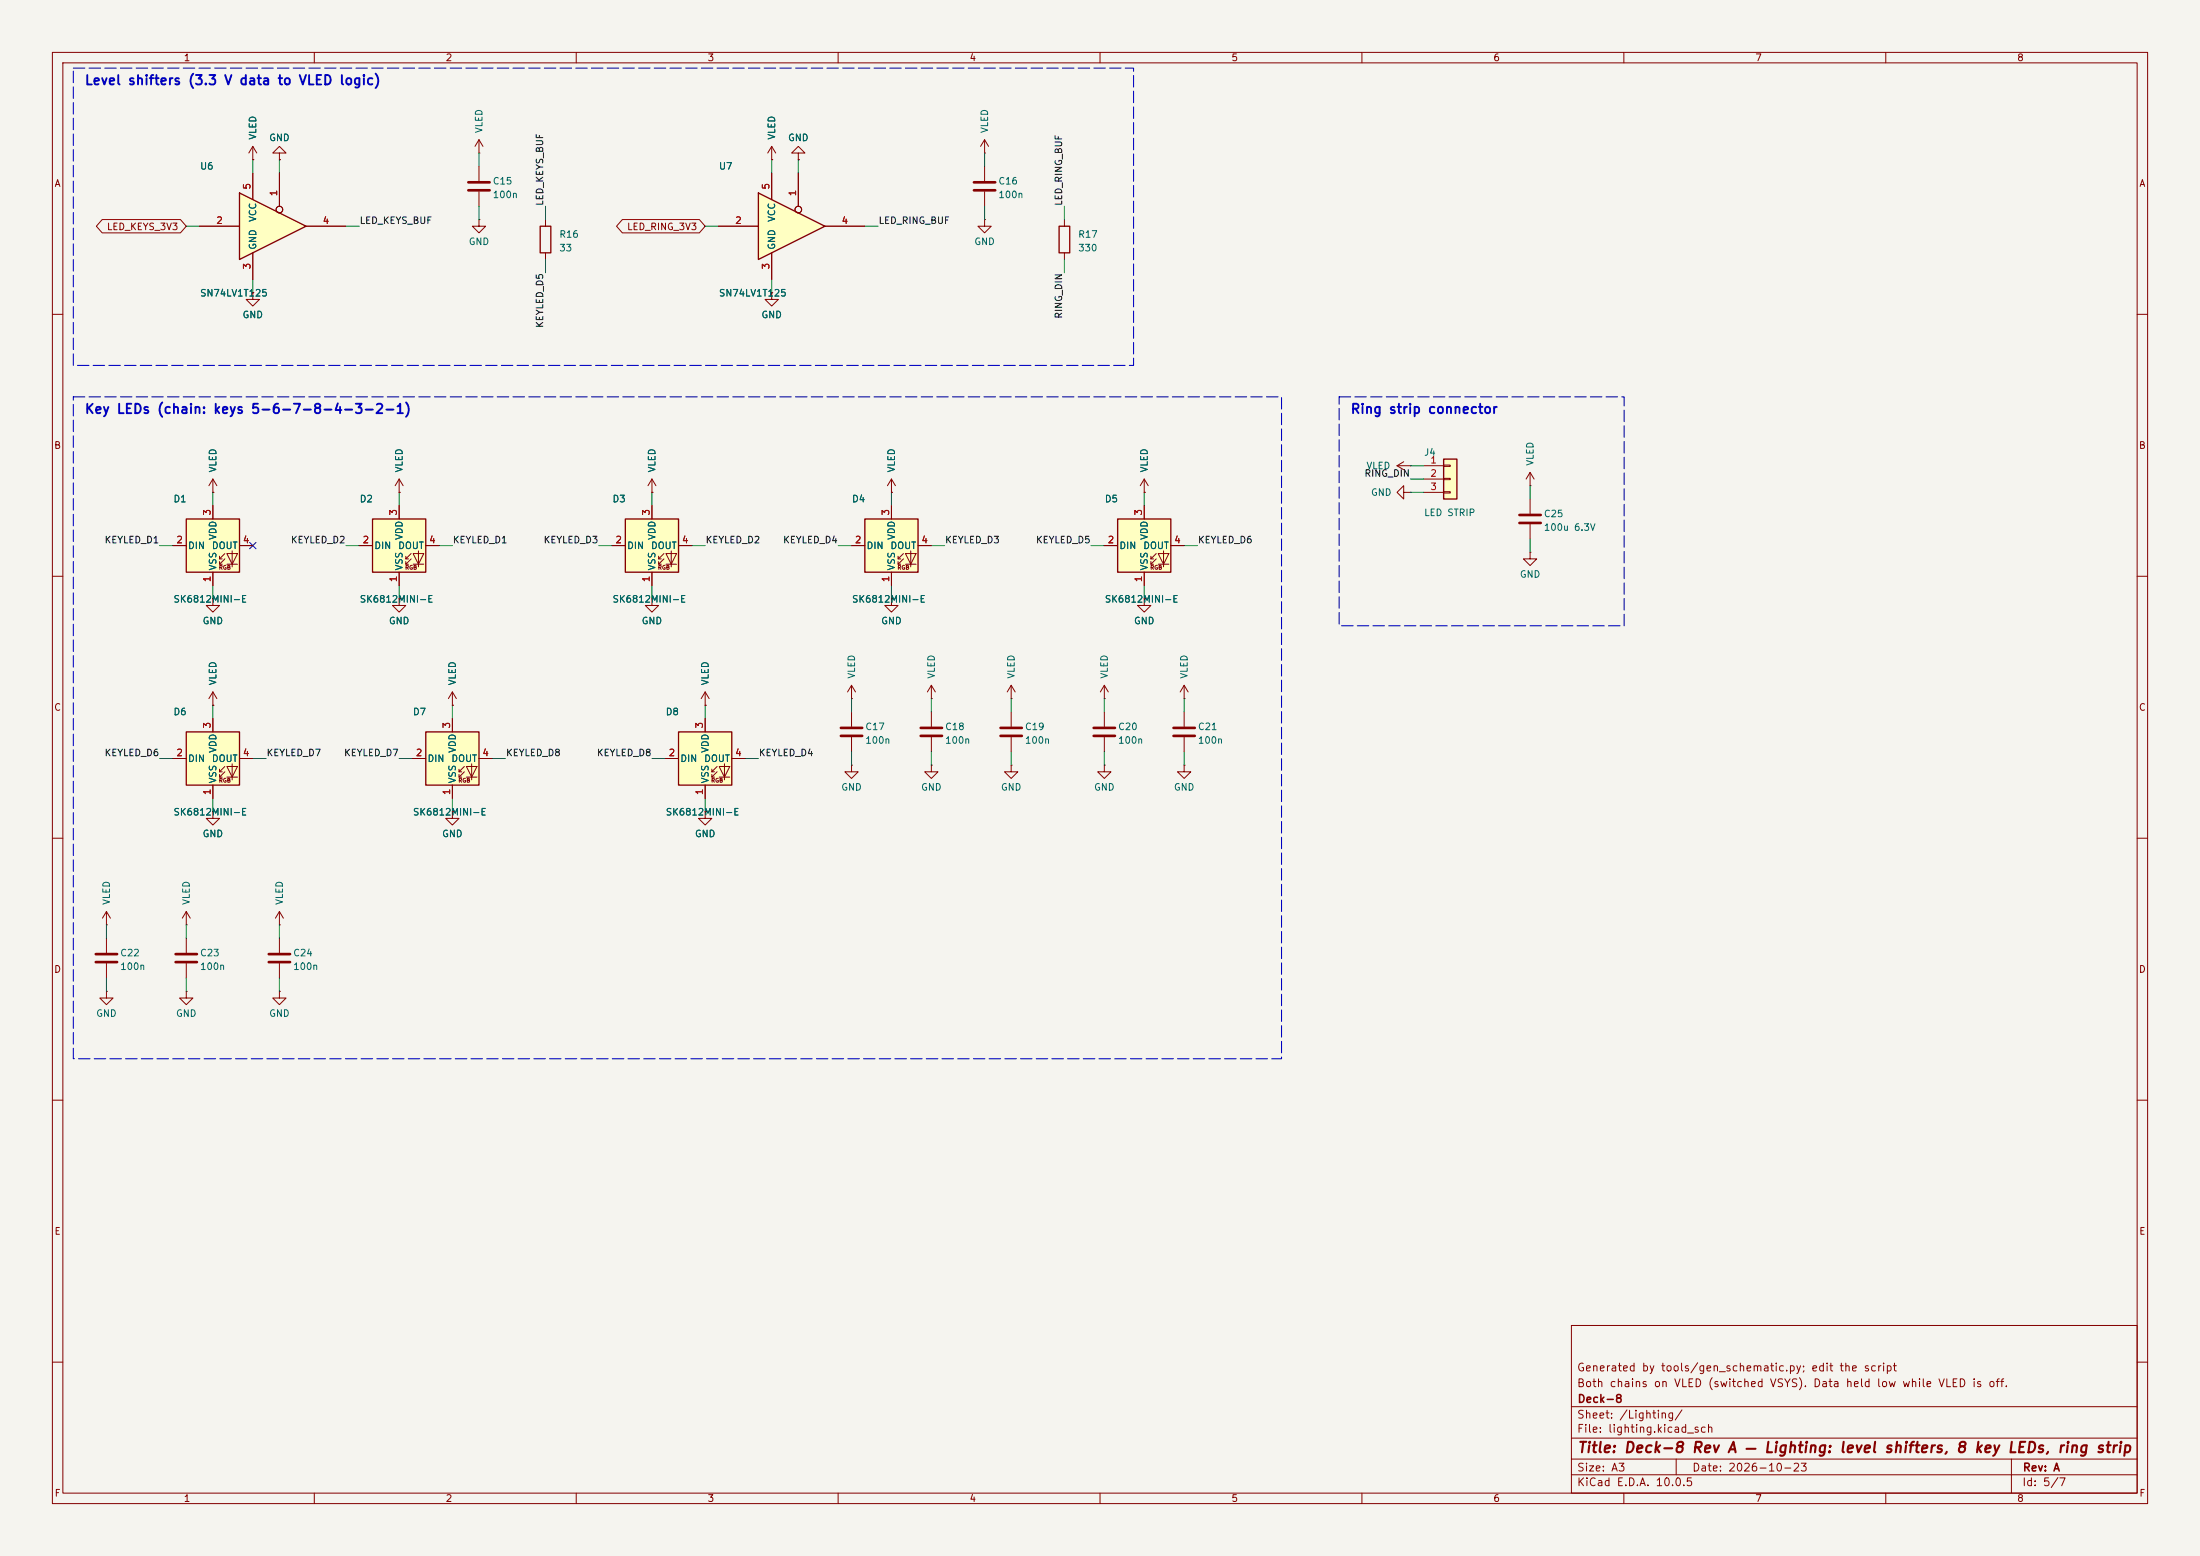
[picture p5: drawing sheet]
<svg xmlns="http://www.w3.org/2000/svg" width="420mm" height="297mm" viewBox="0 0 420 297" stroke-linecap="round" stroke-linejoin="round" font-family="sans-serif">
<path d="M0 0h420v297h-420z" fill="#f5f4ef" stroke="#f5f4ef" stroke-width=".19"/>
<g fill="none" stroke="#840000" stroke-width=".19">
<path d="M10 10h400v277h-400zM12 12h396v273h-396zM60 10v2M110 10v2M160 10v2M210 10v2M260 10v2M310 10v2M360 10v2M10 60h2M408 60h2M10 110h2"/>
<path d="M408 110h2M10 160h2M408 160h2M10 210h2M408 210h2M300 253h108v32h-108zM10 260h2M300 278.5h108M300 274.5h108M300 268.5h108M320 278.5v3M384 278.5v6.5"/>
<path d="M408 260h2M60 285v2M110 285v2M160 285v2M210 285v2M260 285v2M300 281.5h108M310 285v2M360 285v2"/>
</g>
<path d="M45.7 36.8l12.7 6.4-12.7 6.3z" fill="#ffffc2"/>
<path d="M45.7 36.8l12.7 6.4-12.7 6.3z" fill="none" stroke="#840000" stroke-width=".25"/>
<g fill="none" stroke="#840000" stroke-width=".19">
<path d="M48.3 33v5.1M53.3 33v6.4M38.1 43.2h7.6M48.3 48.3v5M58.4 43.2h7.6M188 41.9v1.3h1.2l-1.2 1.3-1.3-1.3h1.3M188 41.9h.1M170.2 114.3v1.3h1.2l-1.2 1.2-1.3-1.2h1.3M170.2 114.3h.1M210.8 135.9v2.8M210.8 140.7v2.8"/>
<circle cx="53.3" cy="40" r=".63"/>
</g>
<path d="M208.8 138.9h4.1M208.8 140.5h4.1" fill="none" stroke="#840000" stroke-width=".51"/>
<path d="M71.1 99.1h10.2v10.1h-10.2z" fill="#ffffc2"/>
<path d="M76.2 96.5v2.6M68.6 104.1h2.5M76.2 109.2v2.6M77.5 106.7h.5M77.5 107.7h.5M78.5 105.7l-1 1v-.5M78.5 106.7l-1 1v-.5M78.9 105.7h2l-1 2zM78.9 107.7h2M79.9 105.2v3M81.3 104.1h2.5" fill="none" stroke="#840000" stroke-width=".19"/>
<path d="M71.1 99.1h10.2v10.1h-10.2z" fill="none" stroke="#840000" stroke-width=".25"/>
<path d="M165.1 99.1h10.2v10.1h-10.2z" fill="#ffffc2"/>
<g fill="none" stroke="#840000" stroke-width=".19">
<path d="M188 31.8v2.7M188 36.6v2.8M104.1 41.9v1.3M104.1 48.3v1.2M170.2 96.5v2.6M162.6 104.1h2.5M170.2 109.2v2.6M171.4 106.7h.6M171.4 107.7h.6M172.5 105.7l-1.1 1v-.5M172.5 106.7l-1.1 1v-.5M172.8 105.7h2.1l-1 2z"/>
<path d="M172.8 107.7h2.1M173.9 105.2v3M175.3 104.1h2.5M218.4 114.3v1.3h1.3l-1.3 1.2-1.2-1.2h1.2M218.4 114.3h.1M162.6 133.4h.1M162.6 130.8l-.8 1.3M162.6 130.8l.7 1.3M162.6 130.8v2.6M162.6 135.9v2.8M210.8 133.4h.1M210.8 130.8l-.7 1.3"/>
<path d="M210.8 130.8l.8 1.3M210.8 130.8v2.6M162.6 146.1v1.2h1.2l-1.2 1.3-1.3-1.3h1.3M162.6 146.1h.1M162.6 140.7v2.8"/>
</g>
<path d="M103.1 43.2h2.1v5.1h-2.1zM165.1 99.1h10.2v10.1h-10.2z" fill="none" stroke="#840000" stroke-width=".25"/>
<path d="M185.9 34.8h4.1M185.9 36.3h4.1M160.5 138.9h4.1M160.5 140.5h4.1" fill="none" stroke="#840000" stroke-width=".51"/>
<path d="M213.4 99.1h10.1v10.1h-10.1z" fill="#ffffc2"/>
<g fill="none" stroke="#840000" stroke-width=".19">
<path d="M147.3 55.9v1.3h1.3l-1.3 1.2-1.3-1.2h1.3M147.3 55.9h.1M218.4 96.5v2.6M210.8 104.1h2.6M218.4 109.2v2.6M219.7 106.7h.5M219.7 107.7h.5M220.7 105.7l-1 1v-.5M220.7 106.7l-1 1v-.5M221.1 105.7h2l-1 2zM221.1 107.7h2M222.1 105.2v3"/>
<path d="M223.5 104.1h2.6"/>
</g>
<path d="M213.4 99.1h10.1v10.1h-10.1z" fill="none" stroke="#840000" stroke-width=".25"/>
<path d="M144.8 36.8l12.7 6.4-12.7 6.3z" fill="#ffffc2"/>
<path d="M144.8 36.8l12.7 6.4-12.7 6.3z" fill="none" stroke="#840000" stroke-width=".25"/>
<g fill="none" stroke="#840000" stroke-width=".19">
<path d="M147.3 33v5.1M152.4 29.2h1.3l-1.3-1.3-1.3 1.3h1.3v1.3M152.4 30.5h.1M152.4 33v6.4M137.2 43.2h7.6M147.3 48.3v5M157.5 43.2h7.6M218.4 94h.1M218.4 91.4l-.7 1.3M218.4 91.4l.8 1.3M218.4 91.4v2.6M177.8 133.4h.1"/>
<path d="M177.8 130.8v2.6M177.8 135.9v2.8M177.8 130.8l-.8 1.3M177.8 130.8l.8 1.3M193 133.4h.1M193 130.8v2.6M193 135.9v2.8M193 130.8l-.7 1.3M193 130.8l.8 1.3M226.1 133.4h.1M226.1 130.8l-.8 1.3M226.1 130.8l.7 1.3"/>
<path d="M226.1 130.8v2.6M177.8 146.1v1.2h1.3l-1.3 1.3-1.3-1.3h1.3M177.8 146.1h.1M177.8 140.7v2.8M193 146.1v1.2h1.3l-1.3 1.3-1.2-1.3h1.2M193 146.1h.1M193 140.7v2.8M226.1 146.1v1.2h1.2l-1.2 1.3-1.3-1.3h1.3M226.1 146.1h.1"/>
<circle cx="152.4" cy="40" r=".63"/>
</g>
<path d="M175.8 138.9h4M191 138.9h4.1M175.8 140.5h4M191 140.5h4.1" fill="none" stroke="#840000" stroke-width=".51"/>
<path d="M275.6 87.6h2.5v7.7h-2.5z" fill="#ffffc2"/>
<path d="M202.2 43.2h2v5.1h-2zM275.6 87.6h2.5v7.7h-2.5z" fill="none" stroke="#840000" stroke-width=".25"/>
<g fill="none" stroke="#840000" stroke-width=".19">
<path d="M48.3 30.5h.1M48.3 27.9l-.8 1.3M48.3 27.9l.7 1.3M48.3 27.9v2.6M53.3 29.2h1.3l-1.3-1.3-1.2 1.3h1.2v1.3M53.3 30.5h.1M91.4 29.2h.1M91.4 26.7l-.7 1.2M91.4 26.7l.8 1.2M91.4 26.7v2.5M91.4 31.8v2.7M91.4 36.6v2.8"/>
<path d="M147.3 30.5h.1M147.3 27.9l-.7 1.3M147.3 27.9l.8 1.3M147.3 27.9v2.6M188 29.2h.1M188 26.7l-.8 1.2M188 26.7l.7 1.2M188 26.7v2.5M48.3 55.9v1.3h1.2l-1.2 1.2-1.3-1.2h1.3M48.3 55.9h.1M91.4 41.9v1.3h1.3l-1.3 1.3-1.2-1.3h1.2M91.4 41.9h.1"/>
<path d="M203.2 41.9v1.3M203.2 48.3v1.2M40.6 94h.1M40.6 91.4l-.7 1.3M40.6 91.4l.8 1.3M40.6 91.4v2.6M124.5 94h.1M124.5 91.4l-.8 1.3M124.5 91.4l.7 1.3M124.5 91.4v2.6M266.7 88.9h2.5M266.7 88.9l1.3 .8"/>
<path d="M268 94v-1.3l-1.3 1.3 1.3 1.3v-1.3h1.2M268 88.1l-1.3 .8M269.2 88.9h.1M269.2 94h.1M271.8 88.9h3.8M271.8 91.4h3.8M271.8 94h3.8M275.6 88.8h1.3v.2h-1.3zM275.6 91.3h1.3v.3h-1.3zM275.6 93.9h1.3v.2h-1.3zM292.1 92.7h.1M292.1 90.2v2.5"/>
<path d="M292.1 95.3v2.7M292.1 90.2l-.8 1.2M292.1 90.2l.8 1.2M292.1 105.4v1.3h1.3l-1.3 1.3-1.3-1.3h1.3M292.1 105.4h.1M292.1 100.1v2.8M226.1 135.9v2.8M210.8 146.1v1.2h1.3l-1.3 1.3-1.3-1.3h1.3M210.8 146.1h.1M226.1 140.7v2.8M20.3 176.5h.1M20.3 174l-.7 1.3"/>
<path d="M20.3 174l.8 1.3M20.3 174v2.5M53.3 176.5h.1M53.3 174l-.7 1.3M53.3 174l.8 1.3M53.3 174v2.5M53.3 179.1v2.8M53.3 183.9v2.8"/>
</g>
<path d="M89.4 34.8h4.1M89.4 36.3h4.1M290.1 98.3h4M290.1 99.8h4M224 138.9h4.1M224 140.5h4.1M51.3 182.1h4.1M51.3 183.6h4.1" fill="none" stroke="#840000" stroke-width=".51"/>
<path d="M35.6 139.7h10.1v10.2h-10.1z" fill="#ffffc2"/>
<g fill="none" stroke="#840000" stroke-width=".19">
<path d="M170.2 94h.1M170.2 91.4l-.8 1.3M170.2 91.4l.7 1.3M170.2 91.4v2.6M40.6 114.3v1.3h1.3l-1.3 1.2-1.2-1.2h1.2M40.6 114.3h.1M124.5 114.3v1.3h1.2l-1.2 1.2-1.3-1.2h1.3M124.5 114.3h.1M40.6 137.2v2.5M33 144.8h2.6M40.6 154.9v1.3h1.3l-1.3 1.3-1.2-1.3h1.2M40.6 154.9h.1"/>
<path d="M40.6 149.9v2.5M41.9 147.3h.5M41.9 148.3h.5M42.9 146.3l-1 1v-.5M42.9 147.3l-1 1v-.5M43.3 146.3h2l-1 2zM43.3 148.3h2M44.3 145.8v3M45.7 144.8h2.6M35.6 176.5h.1M35.6 174l-.8 1.3M35.6 174l.7 1.3"/>
<path d="M35.6 174v2.5M53.3 189.2v1.3h1.3l-1.3 1.3-1.2-1.3h1.2M53.3 189.2h.1"/>
</g>
<path d="M35.6 139.7h10.1v10.2h-10.1z" fill="none" stroke="#840000" stroke-width=".25"/>
<path d="M119.4 99.1h10.1v10.1h-10.1z" fill="#ffffc2"/>
<path d="M124.5 96.5v2.6M116.8 104.1h2.6M124.5 109.2v2.6M125.7 106.7h.5M125.7 107.7h.5M126.7 105.7l-1 1v-.5M126.7 106.7l-1 1v-.5M127.1 105.7h2.1l-1.1 2zM127.1 107.7h2.1M128.1 105.2v3M129.5 104.1h2.6" fill="none" stroke="#840000" stroke-width=".19"/>
<path d="M119.4 99.1h10.1v10.1h-10.1z" fill="none" stroke="#840000" stroke-width=".25"/>
<path d="M81.3 139.7h10.1v10.2h-10.1z" fill="#ffffc2"/>
<g fill="none" stroke="#840000" stroke-width=".19">
<path d="M76.2 94h.1M76.2 91.4l-.8 1.3M76.2 91.4l.8 1.3M76.2 91.4v2.6M86.4 134.6h.1M86.4 132.1v2.5M86.4 137.2v2.5M86.4 132.1l-.8 1.3M86.4 132.1l.7 1.3M78.7 144.8h2.6M86.4 154.9v1.3h1.2l-1.2 1.3-1.3-1.3h1.3M86.4 154.9h.1"/>
<path d="M86.4 149.9v2.5M87.6 147.3h.5M87.6 148.3h.5M88.6 146.3l-1 1v-.5M88.6 147.3l-1 1v-.5M89 146.3h2.1l-1.1 2zM89 148.3h2.1M90 145.8v3M91.4 144.8h2.6M20.3 179.1v2.8M35.6 179.1v2.8M20.3 189.2v1.3h1.3l-1.3 1.3-1.3-1.3h1.3"/>
<path d="M20.3 189.2h.1M20.3 183.9v2.8M35.6 189.2v1.3h1.2l-1.2 1.3-1.3-1.3h1.3M35.6 189.2h.1M35.6 183.9v2.8"/>
</g>
<path d="M81.3 139.7h10.1v10.2h-10.1z" fill="none" stroke="#840000" stroke-width=".25"/>
<path d="M18.3 182.1h4.1M18.3 183.6h4.1M33.5 182.1h4.1M33.5 183.6h4.1" fill="none" stroke="#840000" stroke-width=".51"/>
<path d="M35.6 99.1h10.1v10.1h-10.1z" fill="#ffffc2"/>
<path d="M40.6 96.5v2.6M33 104.1h2.6M40.6 109.2v2.6M41.9 106.7h.5M41.9 107.7h.5M42.9 105.7l-1 1v-.5M42.9 106.7l-1 1v-.5M43.3 105.7h2l-1 2zM43.3 107.7h2M44.3 105.2v3M45.7 104.1h2.6" fill="none" stroke="#840000" stroke-width=".19"/>
<path d="M35.6 99.1h10.1v10.1h-10.1z" fill="none" stroke="#840000" stroke-width=".25"/>
<path d="M129.5 139.7h10.2v10.2h-10.2z" fill="#ffffc2"/>
<g fill="none" stroke="#840000" stroke-width=".19">
<path d="M48.3 30.5h.1M48.3 33v5.1M53.3 30.5h.1M53.3 33v6.4M147.3 30.5h.1M147.3 33v5.1M152.4 30.5h.1M152.4 33v6.4M19.5 41.9h14.9l1.2 1.3-1.2 1.3h-14.9l-1.1-1.3zM38.1 43.2h7.6M48.3 55.9h.1M48.3 48.3v5"/>
<path d="M58.4 43.2h7.6M118.8 41.9h14.7l1.1 1.3-1.1 1.3h-14.7l-1.1-1.3zM137.2 43.2h7.6M147.3 55.9h.1M147.3 48.3v5M157.5 43.2h7.6M40.6 94h.1M40.6 96.5v2.6M76.2 94h.1M76.2 96.5v2.6M124.5 94h.1M124.5 96.5v2.6"/>
<path d="M170.2 94h.1M170.2 96.5v2.6M218.4 94h.1M218.4 96.5v2.6M33 104.1h2.6M40.6 114.3h.1M40.6 109.2v2.6M45.7 104.1h2.6M68.6 104.1h2.5M76.2 114.3v1.3h1.3l-1.3 1.2-1.3-1.2h1.3M76.2 114.3h.1M76.2 109.2v2.6"/>
<path d="M81.3 104.1h2.5M116.8 104.1h2.6M124.5 114.3h.1M124.5 109.2v2.6M129.5 104.1h2.6M162.6 104.1h2.5M170.2 114.3h.1M170.2 109.2v2.6M175.3 104.1h2.5M210.8 104.1h2.6M218.4 114.3h.1M218.4 109.2v2.6"/>
<path d="M223.5 104.1h2.6M40.6 134.6h.1M40.6 132.1l-.7 1.3M40.6 132.1l.8 1.3M40.6 132.1v2.5M40.6 137.2v2.5M86.4 134.6h.1M86.4 137.2v2.5M134.6 134.6h.1M134.6 132.1v2.5M134.6 137.2v2.5M134.6 132.1l-.7 1.3"/>
<path d="M134.6 132.1l.8 1.3M33 144.8h2.6M40.6 154.9h.1M40.6 149.9v2.5M45.7 144.8h2.6M78.7 144.8h2.6M86.4 154.9h.1M86.4 149.9v2.5M91.4 144.8h2.6M127 144.8h2.5M134.6 154.9v1.3h1.3l-1.3 1.3-1.3-1.3h1.3M134.6 154.9h.1"/>
<path d="M134.6 149.9v2.5M135.9 147.3h.5M135.9 148.3h.5M136.9 146.3l-1 1v-.5M136.9 147.3l-1 1v-.5M137.3 146.3h2l-1 2zM137.3 148.3h2M138.3 145.8v3M139.7 144.8h2.5"/>
<circle cx="53.3" cy="40" r=".63"/>
<circle cx="152.4" cy="40" r=".63"/>
</g>
<path d="M129.5 139.7h10.2v10.2h-10.2z" fill="none" stroke="#840000" stroke-width=".25"/>
<g fill="none" stroke="#009600" stroke-width=".19">
<path d="M48.3 30.5v2.5M53.3 30.5v2.5M91.4 29.2v2.6M91.4 39.4v2.5M104.1 39.4v2.5M147.3 30.5v2.5M152.4 30.5v2.5M188 29.2v2.6M188 39.4v2.5M203.2 39.4v2.5M35.6 43.2h2.5M48.3 53.3v2.6"/>
<path d="M66 43.2h2.6M104.1 49.5v2.6M134.6 43.2h2.6M147.3 53.3v2.6M165.1 43.2h2.5M203.2 49.5v2.6M40.6 94v2.5M76.2 94v2.5M124.5 94v2.5M170.2 94v2.5M218.4 94v2.5M269.2 88.9h2.6"/>
<path d="M269.2 94h2.6M269.2 91.4h2.6M292.1 92.7v2.6M30.5 104.1h2.5M40.6 111.8v2.5M66 104.1h2.6M76.2 111.8v2.5M83.8 104.1h2.6M114.3 104.1h2.5M124.5 111.8v2.5M132.1 104.1h2.5M160 104.1h2.6"/>
<path d="M170.2 111.8v2.5M177.8 104.1h2.5M208.3 104.1h2.5M218.4 111.8v2.5M226.1 104.1h2.5M292.1 102.9v2.5M40.6 134.6v2.6M86.4 134.6v2.6M134.6 134.6v2.6M162.6 133.4v2.5M177.8 133.4v2.5M193 133.4v2.5"/>
<path d="M210.8 133.4v2.5M226.1 133.4v2.5M30.5 144.8h2.5M40.6 152.4v2.5M48.3 144.8h2.5M76.2 144.8h2.5M86.4 152.4v2.5M94 144.8h2.5M124.5 144.8h2.5M134.6 152.4v2.5M142.2 144.8h2.6M162.6 143.5v2.6"/>
<path d="M177.8 143.5v2.6M193 143.5v2.6M210.8 143.5v2.6M226.1 143.5v2.6M20.3 176.5v2.6M35.6 176.5v2.6M53.3 176.5v2.6M20.3 186.7v2.5M35.6 186.7v2.5M53.3 186.7v2.5"/>
</g>
<path d="M47.7 103.5l1.2 1.2M48.9 103.5l-1.2 1.2" fill="none" stroke="#000084" stroke-width=".19"/>
<path d="M14 13h202.4v56.7h-202.4zM14 75.7h230.7v126.4h-230.7zM255.7 75.7h54.4v43.7h-54.4z" fill="none" stroke="#0000c2" stroke-width=".2" stroke-dasharray="2.2 .8"/>
<text font-size="2" fill="#840000" x="301" y="277.8">Title: Deck-8 Rev A — Lighting: level shifters, 8 key LEDs, ring strip</text>
<g font-size="1.8" fill="#0000c2">
<text x="16.1" y="16.7">Level shifters (3.3 V data to VLED logic)</text>
<text x="16.1" y="79.4">Key LEDs (chain: keys 5-6-7-8-4-3-2-1)</text>
<text x="257.7" y="79.4">Ring strip connector</text>
</g>
<g font-size="1.5" fill="#840000">
<text x="300.9" y="262.1">Generated by tools/gen_schematic.py; edit the script</text>
<text x="300.9" y="265.1">Both chains on VLED (switched VSYS). Data held low while VLED is off.</text>
<text x="301" y="268.1">Deck-8</text>
<text x="300.9" y="273.8">File: lighting.kicad_sch</text>
<text x="300.9" y="271.1">Sheet: /Lighting/</text>
<text x="300.9" y="281.2">Size: A3</text>
<text x="322.9" y="281.2">Date: 2026-10-23</text>
<text x="386" y="281.2">Rev: A</text>
<text x="300.9" y="284">KiCad E.D.A. 10.0.5</text>
<text x="385.9" y="284">Id: 5/7</text>
</g>
<g font-size="1.3" fill="#840000">
<text x="35" y="12">1</text>
<text x="85" y="12">2</text>
<text x="135" y="12">3</text>
<text x="185" y="12">4</text>
<text x="235" y="12">5</text>
<text x="285" y="12">6</text>
<text x="335" y="12">7</text>
<text x="385" y="12">8</text>
<text x="10.3" y="36">A</text>
<text x="408.3" y="36">A</text>
<text x="20.3" y="44.2">LED_KEYS_3V3</text>
<text x="119.6" y="44.2">LED_RING_3V3</text>
<text x="10.2" y="86">B</text>
<text x="408.2" y="86">B</text>
<text x="10.2" y="136">C</text>
<text x="408.2" y="136">C</text>
<text x="10.2" y="186">D</text>
<text x="408.2" y="186">D</text>
<text x="10.3" y="236">E</text>
<text x="408.3" y="236">E</text>
<text x="10.3" y="286">F</text>
<text x="35" y="287">1</text>
<text x="85" y="287">2</text>
<text x="135" y="287">3</text>
<text x="185" y="287">4</text>
<text x="235" y="287">5</text>
<text x="285" y="287">6</text>
<text x="335" y="287">7</text>
<text x="385" y="287">8</text>
<text x="408.3" y="286">F</text>
</g>
<g font-size="1.3" fill="#006464">
<text x="49.2" y="26.8" transform="rotate(-90 49.2 26.8)">VLED</text>
<text x="51.3" y="27.2">GND</text>
<text x="92.4" y="25.5" transform="rotate(-90 92.4 25.5)">VLED</text>
<text x="148.3" y="26.8" transform="rotate(-90 148.3 26.8)">VLED</text>
<text x="150.3" y="27.2">GND</text>
<text x="188.9" y="25.5" transform="rotate(-90 188.9 25.5)">VLED</text>
<text x="38.1" y="32.7">U6</text>
<text x="94" y="35.5">C15</text>
<text x="137.1" y="32.7">U7</text>
<text x="190.5" y="35.5">C16</text>
<text x="94" y="38.1">100n</text>
<text x="190.5" y="38.1">100n</text>
<text x="49.2" y="47.8" transform="rotate(-90 49.2 47.8)">GND</text>
<text x="49.2" y="42.5" transform="rotate(-90 49.2 42.5)">VCC</text>
<text x="89.4" y="47.1">GND</text>
<text x="106.7" y="45.7">R16</text>
<text x="148.3" y="47.8" transform="rotate(-90 148.3 47.8)">GND</text>
<text x="148.3" y="42.5" transform="rotate(-90 148.3 42.5)">VCC</text>
<text x="185.9" y="47.1">GND</text>
<text x="205.7" y="45.7">R17</text>
<text x="106.7" y="48.3">33</text>
<text x="205.7" y="48.3">330</text>
<text x="38.1" y="56.9">SN74LV1T125</text>
<text x="137.1" y="56.9">SN74LV1T125</text>
<text x="46.2" y="61">GND</text>
<text x="145.3" y="61">GND</text>
<text x="260.7" y="89.9">VLED</text>
<text x="271.8" y="87.3">J4</text>
<text x="293.1" y="89" transform="rotate(-90 293.1 89)">VLED</text>
<text x="41.6" y="90.3" transform="rotate(-90 41.6 90.3)">VLED</text>
<text x="77.2" y="90.3" transform="rotate(-90 77.2 90.3)">VLED</text>
<text x="125.4" y="90.3" transform="rotate(-90 125.4 90.3)">VLED</text>
<text x="171.1" y="90.3" transform="rotate(-90 171.1 90.3)">VLED</text>
<text x="219.4" y="90.3" transform="rotate(-90 219.4 90.3)">VLED</text>
<text x="261.6" y="94.9">GND</text>
<text x="33" y="96.2">D1</text>
<text x="68.6" y="96.2">D2</text>
<text x="116.8" y="96.2">D3</text>
<text x="162.5" y="96.2">D4</text>
<text x="210.8" y="96.2">D5</text>
<text x="271.8" y="98.8">LED STRIP</text>
<text x="294.6" y="99">C25</text>
<text x="294.6" y="101.6">100u 6.3V</text>
<text x="35.8" y="105.1">DIN</text>
<text x="40.3" y="105.1">DOUT</text>
<text x="41.6" y="103.2" transform="rotate(-90 41.6 103.2)">VDD</text>
<text x="71.3" y="105.1">DIN</text>
<text x="75.9" y="105.1">DOUT</text>
<text x="77.2" y="103.2" transform="rotate(-90 77.2 103.2)">VDD</text>
<text x="119.6" y="105.1">DIN</text>
<text x="124.2" y="105.1">DOUT</text>
<text x="125.4" y="103.2" transform="rotate(-90 125.4 103.2)">VDD</text>
<text x="165.3" y="105.1">DIN</text>
<text x="169.9" y="105.1">DOUT</text>
<text x="171.1" y="103.2" transform="rotate(-90 171.1 103.2)">VDD</text>
<text x="213.6" y="105.1">DIN</text>
<text x="218.1" y="105.1">DOUT</text>
<text x="219.4" y="103.2" transform="rotate(-90 219.4 103.2)">VDD</text>
<text x="41.6" y="109" transform="rotate(-90 41.6 109)">VSS</text>
<text x="77.2" y="109" transform="rotate(-90 77.2 109)">VSS</text>
<text x="125.4" y="109" transform="rotate(-90 125.4 109)">VSS</text>
<text x="171.1" y="109" transform="rotate(-90 171.1 109)">VSS</text>
<text x="219.4" y="109" transform="rotate(-90 219.4 109)">VSS</text>
<text x="290" y="110.6">GND</text>
<text x="33" y="115.3">SK6812MINI-E</text>
<text x="38.6" y="119.5">GND</text>
<text x="68.6" y="115.3">SK6812MINI-E</text>
<text x="74.1" y="119.5">GND</text>
<text x="116.8" y="115.3">SK6812MINI-E</text>
<text x="122.4" y="119.5">GND</text>
<text x="162.5" y="115.3">SK6812MINI-E</text>
<text x="168.1" y="119.5">GND</text>
<text x="210.8" y="115.3">SK6812MINI-E</text>
<text x="216.4" y="119.5">GND</text>
<text x="41.6" y="130.9" transform="rotate(-90 41.6 130.9)">VLED</text>
<text x="87.3" y="130.9" transform="rotate(-90 87.3 130.9)">VLED</text>
<text x="135.6" y="130.9" transform="rotate(-90 135.6 130.9)">VLED</text>
<text x="163.5" y="129.6" transform="rotate(-90 163.5 129.6)">VLED</text>
<text x="178.8" y="129.6" transform="rotate(-90 178.8 129.6)">VLED</text>
<text x="194" y="129.6" transform="rotate(-90 194 129.6)">VLED</text>
<text x="211.8" y="129.6" transform="rotate(-90 211.8 129.6)">VLED</text>
<text x="227" y="129.6" transform="rotate(-90 227 129.6)">VLED</text>
<text x="33" y="136.8">D6</text>
<text x="78.7" y="136.8">D7</text>
<text x="127" y="136.8">D8</text>
<text x="41.6" y="143.8" transform="rotate(-90 41.6 143.8)">VDD</text>
<text x="87.3" y="143.8" transform="rotate(-90 87.3 143.8)">VDD</text>
<text x="135.6" y="143.8" transform="rotate(-90 135.6 143.8)">VDD</text>
<text x="165.1" y="139.7">C17</text>
<text x="165.1" y="142.3">100n</text>
<text x="180.3" y="139.7">C18</text>
<text x="180.3" y="142.3">100n</text>
<text x="195.6" y="139.7">C19</text>
<text x="195.6" y="142.3">100n</text>
<text x="213.3" y="139.7">C20</text>
<text x="213.3" y="142.3">100n</text>
<text x="228.6" y="139.7">C21</text>
<text x="228.6" y="142.3">100n</text>
<text x="35.8" y="145.7">DIN</text>
<text x="40.3" y="145.7">DOUT</text>
<text x="41.6" y="149.6" transform="rotate(-90 41.6 149.6)">VSS</text>
<text x="81.5" y="145.7">DIN</text>
<text x="86.1" y="145.7">DOUT</text>
<text x="87.3" y="149.6" transform="rotate(-90 87.3 149.6)">VSS</text>
<text x="129.8" y="145.7">DIN</text>
<text x="134.3" y="145.7">DOUT</text>
<text x="135.6" y="149.6" transform="rotate(-90 135.6 149.6)">VSS</text>
<text x="33" y="156">SK6812MINI-E</text>
<text x="78.7" y="156">SK6812MINI-E</text>
<text x="127" y="156">SK6812MINI-E</text>
<text x="160.5" y="151.2">GND</text>
<text x="175.7" y="151.2">GND</text>
<text x="191" y="151.2">GND</text>
<text x="208.8" y="151.2">GND</text>
<text x="224" y="151.2">GND</text>
<text x="38.6" y="160.1">GND</text>
<text x="84.3" y="160.1">GND</text>
<text x="132.6" y="160.1">GND</text>
<text x="21.3" y="172.8" transform="rotate(-90 21.3 172.8)">VLED</text>
<text x="36.5" y="172.8" transform="rotate(-90 36.5 172.8)">VLED</text>
<text x="54.3" y="172.8" transform="rotate(-90 54.3 172.8)">VLED</text>
<text x="22.8" y="182.8">C22</text>
<text x="22.8" y="185.4">100n</text>
<text x="38.1" y="182.8">C23</text>
<text x="38.1" y="185.4">100n</text>
<text x="55.9" y="182.8">C24</text>
<text x="55.9" y="185.4">100n</text>
<text x="18.3" y="194.4">GND</text>
<text x="33.5" y="194.4">GND</text>
<text x="51.3" y="194.4">GND</text>
</g>
<g font-size="1.3" fill="#a90000">
<text x="48.1" y="36.3" transform="rotate(-90 48.1 36.3)">5</text>
<text x="53.2" y="37.6" transform="rotate(-90 53.2 37.6)">1</text>
<text x="147.2" y="36.3" transform="rotate(-90 147.2 36.3)">5</text>
<text x="152.3" y="37.6" transform="rotate(-90 152.3 37.6)">1</text>
<text x="41.2" y="43">2</text>
<text x="61.5" y="43">4</text>
<text x="140.2" y="43">2</text>
<text x="160.6" y="43">4</text>
<text x="48.1" y="51.5" transform="rotate(-90 48.1 51.5)">3</text>
<text x="147.2" y="51.5" transform="rotate(-90 147.2 51.5)">3</text>
<text x="273" y="88.8">1</text>
<text x="273" y="91.3">2</text>
<text x="273" y="93.8">3</text>
<text x="40.5" y="98.5" transform="rotate(-90 40.5 98.5)">3</text>
<text x="76.1" y="98.5" transform="rotate(-90 76.1 98.5)">3</text>
<text x="124.3" y="98.5" transform="rotate(-90 124.3 98.5)">3</text>
<text x="170" y="98.5" transform="rotate(-90 170 98.5)">3</text>
<text x="218.3" y="98.5" transform="rotate(-90 218.3 98.5)">3</text>
<text x="33.6" y="104">2</text>
<text x="46.3" y="104">4</text>
<text x="69.1" y="104">2</text>
<text x="81.8" y="104">4</text>
<text x="117.4" y="104">2</text>
<text x="130.1" y="104">4</text>
<text x="163.1" y="104">2</text>
<text x="175.8" y="104">4</text>
<text x="211.4" y="104">2</text>
<text x="224.1" y="104">4</text>
<text x="40.5" y="111.2" transform="rotate(-90 40.5 111.2)">1</text>
<text x="76.1" y="111.2" transform="rotate(-90 76.1 111.2)">1</text>
<text x="124.3" y="111.2" transform="rotate(-90 124.3 111.2)">1</text>
<text x="170" y="111.2" transform="rotate(-90 170 111.2)">1</text>
<text x="218.3" y="111.2" transform="rotate(-90 218.3 111.2)">1</text>
<text x="40.5" y="139.2" transform="rotate(-90 40.5 139.2)">3</text>
<text x="86.2" y="139.2" transform="rotate(-90 86.2 139.2)">3</text>
<text x="134.5" y="139.2" transform="rotate(-90 134.5 139.2)">3</text>
<text x="33.6" y="144.6">2</text>
<text x="46.3" y="144.6">4</text>
<text x="79.3" y="144.6">2</text>
<text x="92" y="144.6">4</text>
<text x="127.5" y="144.6">2</text>
<text x="140.2" y="144.6">4</text>
<text x="40.5" y="151.9" transform="rotate(-90 40.5 151.9)">1</text>
<text x="86.2" y="151.9" transform="rotate(-90 86.2 151.9)">1</text>
<text x="134.5" y="151.9" transform="rotate(-90 134.5 151.9)">1</text>
</g>
<g font-size="1.3" fill="#0f0f0f">
<text x="104" y="39.4" transform="rotate(-90 104 39.4)">LED_KEYS_BUF</text>
<text x="203.1" y="39.4" transform="rotate(-90 203.1 39.4)">LED_RING_BUF</text>
<text x="68.6" y="43.1">LED_KEYS_BUF</text>
<text x="167.6" y="43.1">LED_RING_BUF</text>
<text x="104" y="62.7" transform="rotate(-90 104 62.7)">KEYLED_D5</text>
<text x="203.1" y="60.9" transform="rotate(-90 203.1 60.9)">RING_DIN</text>
<text x="260.4" y="91.3">RING_DIN</text>
<text x="19.9" y="104">KEYLED_D1</text>
<text x="55.4" y="104">KEYLED_D2</text>
<text x="86.3" y="104">KEYLED_D1</text>
<text x="103.7" y="104">KEYLED_D3</text>
<text x="134.6" y="104">KEYLED_D2</text>
<text x="149.4" y="104">KEYLED_D4</text>
<text x="180.3" y="104">KEYLED_D3</text>
<text x="197.7" y="104">KEYLED_D5</text>
<text x="228.6" y="104">KEYLED_D6</text>
<text x="19.9" y="144.7">KEYLED_D6</text>
<text x="50.8" y="144.7">KEYLED_D7</text>
<text x="65.6" y="144.7">KEYLED_D7</text>
<text x="96.5" y="144.7">KEYLED_D8</text>
<text x="113.8" y="144.7">KEYLED_D8</text>
<text x="144.8" y="144.7">KEYLED_D4</text>
</g>
<g font-size=".8" fill="#840000">
<text x="41.7" y="108.9">RGB</text>
<text x="77.3" y="108.9">RGB</text>
<text x="125.5" y="108.9">RGB</text>
<text x="171.2" y="108.9">RGB</text>
<text x="219.5" y="108.9">RGB</text>
<text x="41.7" y="149.5">RGB</text>
<text x="87.4" y="149.5">RGB</text>
<text x="135.7" y="149.5">RGB</text>
</g>
</svg>
